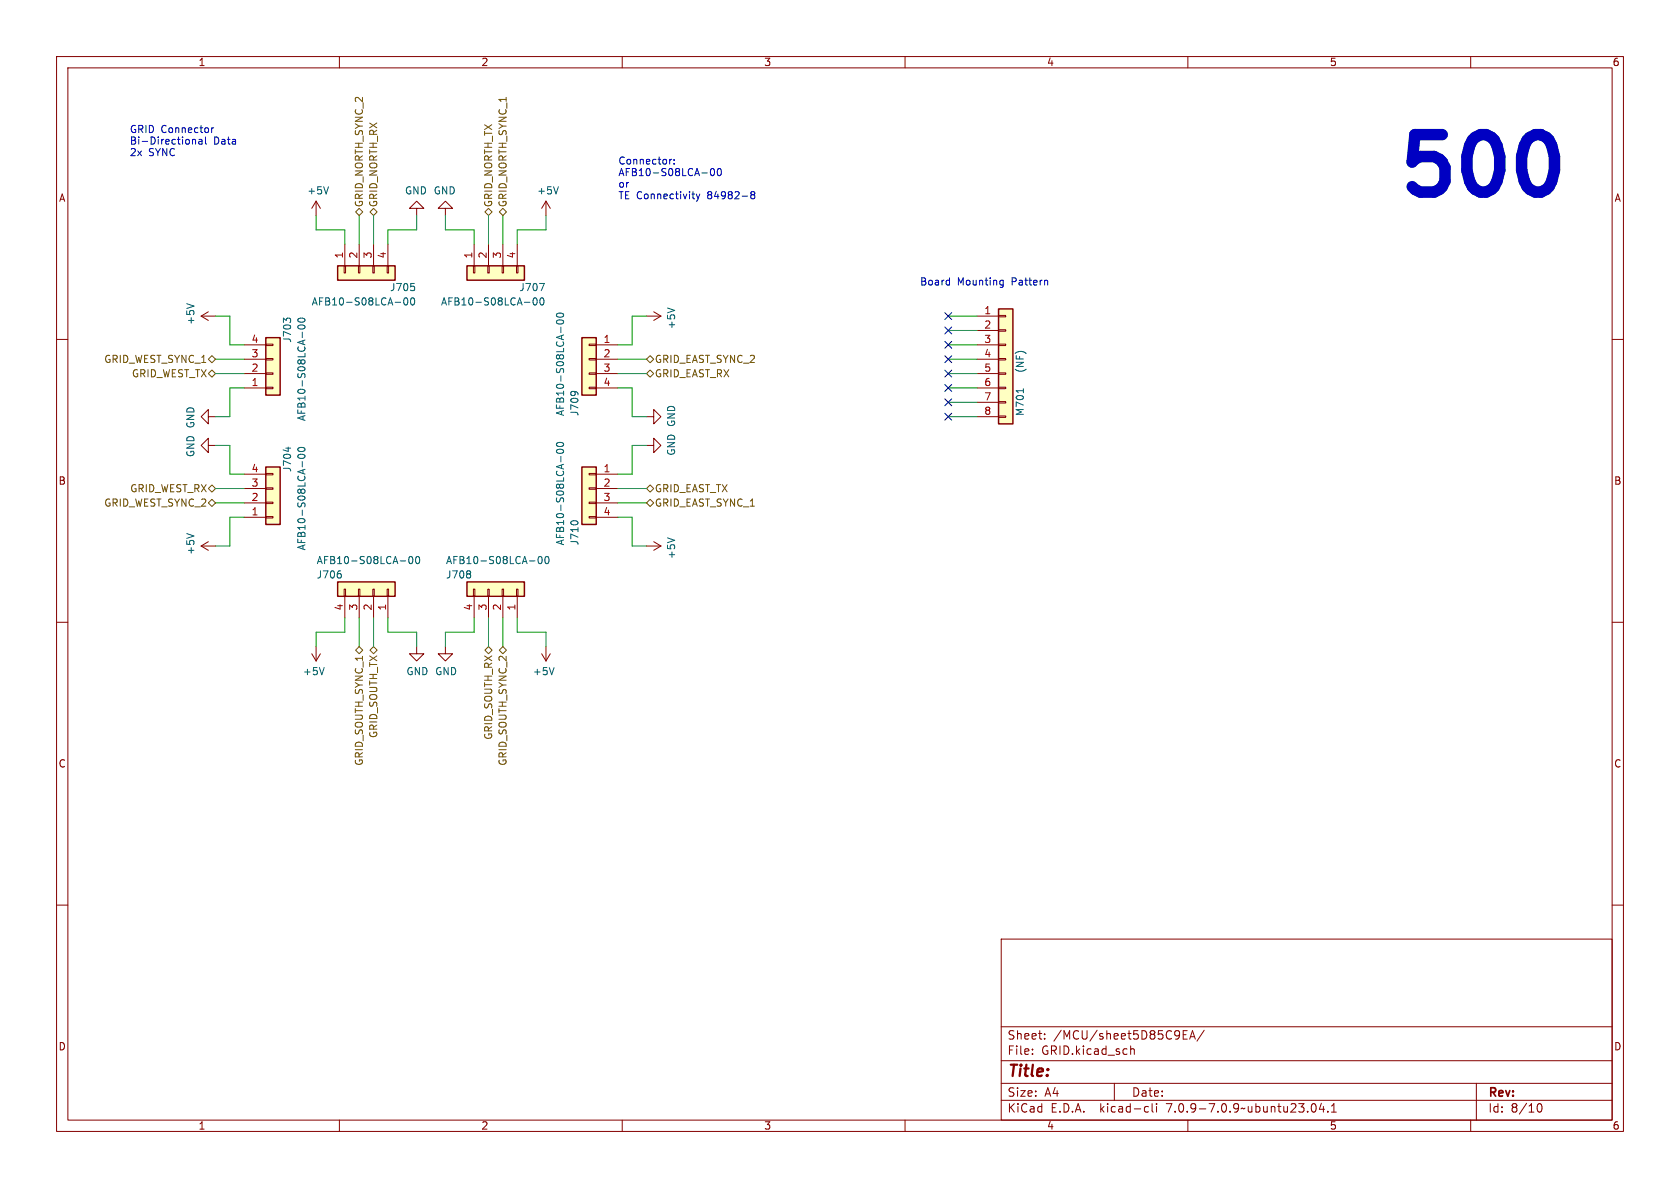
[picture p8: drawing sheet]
<svg xmlns="http://www.w3.org/2000/svg" width="297mm" height="210mm" viewBox="0 0 297 210" stroke-linecap="round" stroke-linejoin="round" font-family="sans-serif">
<g fill="none" stroke="#840000" stroke-width=".18">
<path d="M10 10h277v190h-277zM12 12h273v186h-273zM60 10v2M110 10v2M160 10v2M210 10v2M260 10v2M55.9 35.6l-.8 1.2M55.9 35.6v2.5M55.9 35.6l.7 1.2M73.7 36.8h1.2l-1.2-1.2-1.3 1.2h1.3v1.3M78.7 36.8h1.3l-1.3-1.2-1.2 1.2h1.2v1.3"/>
<path d="M96.5 35.6l-.7 1.2M96.5 35.6v2.5M96.5 35.6l.8 1.2M10 60h2M35.6 55.9h2.5M35.6 55.9l1.2 .7M36.8 55.1l-1.2 .8M60.8 47h.3v1.3h-.3zM61 43.2v3.8M63.4 47h.2v1.3h-.2zM63.5 43.2v3.8M65.9 47h.3v1.3h-.3z"/>
<path d="M66 43.2v3.8M68.5 47h.2v1.3h-.2zM68.6 43.2v3.8M83.7 47h.2v1.3h-.2zM83.8 43.2v3.8M86.2 47h.3v1.3h-.3zM86.4 43.2v3.8M88.8 47h.2v1.3h-.2zM88.9 43.2v3.8M91.3 47h.3v1.3h-.3zM91.4 43.2v3.8M114.3 55.9h2.5"/>
<path d="M115.6 55.1l1.2 .8M116.8 55.9l-1.2 .7M172.7 55.9h3.8M172.7 58.4h3.8M176.5 58.3h1.3v.2h-1.3zM176.5 55.8h1.3v.2h-1.3zM285 60h2M36.8 73.7v-1.3l-1.2 1.3 1.2 1.2v-1.2h1.3M36.8 78.7v-1.2l-1.2 1.2 1.2 1.3v-1.3h1.3M43.2 61h3.8M43.2 63.5h3.8M43.2 66h3.8"/>
<path d="M43.2 68.6h3.8M47 60.8h1.3v.3h-1.3zM47 63.4h1.3v.2h-1.3zM47 65.9h1.3v.3h-1.3zM47 68.5h1.3v.2h-1.3zM104.1 68.5h1.3v.2h-1.3zM104.1 65.9h1.3v.3h-1.3zM104.1 63.4h1.3v.2h-1.3zM104.1 60.8h1.3v.3h-1.3zM105.4 61h3.8M105.4 63.5h3.8M105.4 66h3.8"/>
<path d="M105.4 68.6h3.8M114.3 78.7h1.3v-1.2l1.2 1.2-1.2 1.3v-1.3M114.3 73.7h1.3v-1.3l1.2 1.3-1.2 1.2v-1.2M172.7 61h3.8M172.7 63.5h3.8M172.7 66h3.8M172.7 68.6h3.8M172.7 71.1h3.8M172.7 73.7h3.8M176.5 73.5h1.3v.3h-1.3zM176.5 71h1.3v.2h-1.3zM176.5 68.5h1.3v.2h-1.3z"/>
<path d="M176.5 65.9h1.3v.3h-1.3zM176.5 63.4h1.3v.2h-1.3zM176.5 60.8h1.3v.3h-1.3zM35.6 96.5h2.5M35.6 96.5l1.2 .8M36.8 95.8l-1.2 .7M43.2 91.4h3.8M43.2 88.9h3.8M43.2 86.4h3.8M43.2 83.8h3.8M47 83.7h1.3v.2h-1.3zM47 86.2h1.3v.3h-1.3z"/>
<path d="M47 88.8h1.3v.2h-1.3zM47 91.3h1.3v.3h-1.3zM104.1 91.3h1.3v.3h-1.3zM104.1 88.8h1.3v.2h-1.3zM104.1 86.2h1.3v.3h-1.3zM104.1 83.7h1.3v.2h-1.3zM105.4 91.4h3.8M105.4 88.9h3.8M105.4 86.4h3.8M105.4 83.8h3.8M114.3 96.5h2.5M115.6 95.8l1.2 .7"/>
<path d="M116.8 96.5l-1.2 .8M10 110h2M55.1 115.6l.8 1.2M55.9 114.3v2.5M56.6 115.6l-.7 1.2M60.8 104.1h.3v1.3h-.3zM61 105.4v3.8M63.4 104.1h.2v1.3h-.2zM63.5 105.4v3.8M65.9 104.1h.3v1.3h-.3zM66 105.4v3.8M68.5 104.1h.2v1.3h-.2z"/>
<path d="M68.6 105.4v3.8M73.7 114.3v1.3h1.2l-1.2 1.2-1.3-1.2h1.3M78.7 114.3v1.3h1.3l-1.3 1.2-1.2-1.2h1.2M83.7 104.1h.2v1.3h-.2zM83.8 105.4v3.8M86.2 104.1h.3v1.3h-.3zM86.4 105.4v3.8M88.8 104.1h.2v1.3h-.2zM88.9 105.4v3.8M91.3 104.1h.3v1.3h-.3zM91.4 105.4v3.8M95.8 115.6l.7 1.2"/>
<path d="M96.5 114.3v2.5M97.3 115.6l-.8 1.2M285 110h2M10 160h2M285 160h2M177 166h108v32h-108zM60 198v2M110 198v2M160 198v2M177 194.5h108M177 191.5h108M177 187.5h108"/>
<path d="M177 181.5h108M182.5 186.3v.1M182.5 185.5v.1M184.7 183.6v.1M184.7 182.8v.1M197 191.5v3M199.9 184.9v1.5M199.9 185.5l.2-.1 .4 .1v.9M202.6 195.6l.4 .1M203 196.5l-.4 .1M203.7 195.1v1.3l.2 .2M204.5 195.1v.1"/>
<path d="M204.5 195.6v1M209.2 182.9h.5M209.9 182.2h-.7v1.5h.7M210 198v2M210.3 183.7l.5-1.5 .5 1.5M210.5 183.3h.7M212.9 182.1l-1.3 2M232 195.2l.2-.1a.81 .81 0 0 1 .6 .6 .81 .81 0 0 1-.3 .8l-.2 .1a.81 .81 0 0 1-.6-.6 .81 .81 0 0 1 .3-.8zM233.6 195l-.4 1.1h1M234 195.6v1M234.7 196.5v.1M235.4 196.6h.8"/>
<path d="M235.4 195.5l.4-.4v1.5M260 198v2M261 191.5v6.5M271.7 195.7l.2-.5 .2-.1a.8 .8 0 0 1 .5 .7 .8 .8 0 0 1-.5 .8l-.2-.1-.2-.5"/>
</g>
<g fill="#ffffc2" stroke="#ffffc2" stroke-width=".18">
<path d="M176.5 54.6h2.6v20.3h-2.6z"/>
<path d="M47 59.7h2.5v10.2h-2.5z"/>
<path d="M82.5 102.9h10.2v2.5h-10.2z"/>
<path d="M47 82.6h2.5v10.1h-2.5z"/>
<path d="M102.9 82.6h2.5v10.1h-2.5z"/>
<path d="M102.9 59.7h2.5v10.2h-2.5z"/>
<path d="M59.7 102.9h10.1v2.5h-10.1z"/>
<path d="M82.5 47h10.2v2.5h-10.2z"/>
<path d="M59.7 47h10.1v2.5h-10.1z"/>
</g>
<path d="M47 59.7h2.5v10.2h-2.5zM59.7 47h10.1v2.5h-10.1zM82.5 47h10.2v2.5h-10.2zM102.9 59.7h2.5v10.2h-2.5zM176.5 54.6h2.6v20.3h-2.6zM47 82.6h2.5v10.1h-2.5zM102.9 82.6h2.5v10.1h-2.5zM59.7 102.9h10.1v2.5h-10.1zM82.5 102.9h10.2v2.5h-10.2z" fill="none" stroke="#840000" stroke-width=".25"/>
<g fill="none" stroke="#006464" stroke-width=".18">
<path d="M58.1 33l-.4 1.3M98.7 33l-.4 1.3M33 53.7l1.3 .4M50.6 56.7l-.5-.5v.8M50.7 56.4l.1-.2 .5 .2M52.7 56.4a.75 .75 0 0 1 1.2 .3 .72 .72 0 0 1-1.3-.2zM52.7 57.6a.75 .75 0 0 1 1.2 .3 .72 .72 0 0 1-1.3-.2zM53.4 58.7v1M69.9 53.4h.9M71.5 52.8l.2-.2a.68 .68 0 0 1 .4 .7 .68 .68 0 0 1-.4 .6l-.2-.1-.1-.4zM72.6 50.1h.6M72.8 52.7l.1-.1a.68 .68 0 0 1 .4 .7 .68 .68 0 0 1-.4 .6 .84 .84 0 0 1-.1-1.2z"/>
<path d="M73.2 50.7l.1 .1-.1 .5M92.7 53.4h1M94.4 52.8l.1-.2a.68 .68 0 0 1 .5 .7 .68 .68 0 0 1-.5 .6l-.1-.1-.2-.4zM95.4 50.1h.8l-.5 1.3M95.6 52.8l.1-.2a.68 .68 0 0 1 .5 .7 .68 .68 0 0 1-.5 .6l-.1-.1-.2-.4zM98.4 55.5a.75 .75 0 0 1 1.2 .3 .72 .72 0 0 1-1.2-.2zM98.5 56.7a.68 .68 0 0 1 1.1 .3 .72 .72 0 0 1-1.2-.1zM99.2 57.8v1M118 54.4l1.3 .5M51 79v.8M52.7 79.3a.75 .75 0 0 1 1.2 .2 .72 .72 0 0 1-1.3-.1zM98.4 78.4a.75 .75 0 0 1 1.2 .2 .72 .72 0 0 1-1.2-.1z"/>
<path d="M98.5 79.5a.68 .68 0 0 1 1.1 .3 .72 .72 0 0 1-1.2-.1zM101 69.3a1.07 1.07 0 0 1 1.1 .1M101.5 69.2l.1 .1M180.9 68.7v.7M33 94.3l1.3 .4M52.7 80.5a.75 .75 0 0 1 1.2 .2 .72 .72 0 0 1-1.3-.1zM53.4 81.6v.9M70.7 99.2h1M72.4 98.5l.2-.1a.68 .68 0 0 1 .4 .6 .68 .68 0 0 1-.4 .6l-.2-.1-.1-.3zM73.7 98.4h.1a.68 .68 0 0 1 .4 .6 .68 .68 0 0 1-.4 .6 .84 .84 0 0 1-.1-1.2zM93.6 99.2h1M95.2 98.5l.2-.1a.68 .68 0 0 1 .5 .6 .68 .68 0 0 1-.5 .6l-.2-.1-.1-.3z"/>
<path d="M96.5 98.4h.1a.68 .68 0 0 1 .5 .6 .68 .68 0 0 1-.5 .6 .84 .84 0 0 1-.1-1.2zM99.2 80.7v1M101 92.2l.4-.1 .7 .1M118 95.1l1.3 .4M57.3 118l-.4 1.3M60.2 101.5l.1 .1-.1 .5M83.1 101l.1 .2-.1 .2M83.1 101.5l.1 .2-.1 .4M98 118l-.5 1.3"/>
</g>
<g fill="none" stroke="#725600" stroke-width=".18">
<path d="M63.5 36.8l.6 .7-.6 .6-.6-.6zM66 36.8l.7 .7-.7 .6-.6-.6zM86.4 36.8l.6 .7-.6 .6-.7-.6zM88.9 36.8l.6 .7-.6 .6-.6-.6zM36.8 66l.7-.6 .6 .6-.6 .7zM37.5 62.9l.6 .6-.6 .6-.7-.6zM114.3 66l.6-.6 .7 .6-.7 .7zM114.9 62.9l.7 .6-.7 .6-.6-.6zM36.8 88.9l.7-.6 .6 .6-.6 .6zM36.8 86.4l.7-.7 .6 .7-.6 .6zM114.3 86.4l.6-.7 .7 .7-.7 .6zM114.3 88.9l.6-.6 .7 .6-.7 .6z"/>
<path d="M62.9 114.9l.6-.6 .6 .6-.6 .7zM65.4 114.9l.6-.6 .7 .6-.7 .7zM85.7 114.9l.7-.6 .6 .6-.6 .7zM88.3 114.9l.6-.6 .6 .6-.6 .7z"/>
</g>
<g fill="none" stroke="#0000c2" stroke-width=".18">
<path d="M34 24.6v.9M34 24.8l.2-.2 .3 .1 .1 .8M35.2 24.7h.5v.8M35.7 24.9l-.4 .1-.2 .2 .2 .3 .4-.1M36.3 24.2v1.1l.2 .2M37.4 22.6v.8M37.8 22.6l-.4 .2M118.4 28.2v.8M118.8 28.2l-.4 .2M119.2 28.9v.1M119.2 28.2v.1M122.3 34.3h.5"/>
<path d="M122.7 35.1h.1M123.1 34.3l.3 .8M123.4 35.1l-.3 .5M123.7 34.3l-.3 .8M124.1 30.6h.9M125.7 29.9l.2-.1a.68 .68 0 0 1 .4 .6 .68 .68 0 0 1-.4 .7l-.2-.2-.1-.3zM126.9 29.9l.2-.1a.68 .68 0 0 1 .4 .6 .68 .68 0 0 1-.4 .7l-.2-.2-.1-.3zM133 34.4l-.3 .3 .1 .3 .2 .1h.2l.2-.2v-.2l-.2-.3M133 34.4l-.3-.2 .3-.3h.3l.1 .2-.2 .3M133 34.4h.2M167.7 49.5l.2 .1M167.9 49.1v1.3"/>
<path d="M167.9 50.3l-.2 .1M177 49.5l.4 .1M177.4 49.5v1.1l-.2 .1-.3 .1M177.4 50.3l-.4 .1M185 49.5l.2 .2v.7"/>
</g>
<path d="M274.3 25.7l.5 2v2.4l-.5 1.9" fill="none" stroke="#0000c2" stroke-width="2"/>
<g fill="none" stroke="#009600" stroke-width=".18">
<path d="M55.9 38.1v2.5h5.1v2.6M63.5 38.1v5.1M66 38.1v5.1M73.7 38.1v2.5h-5.1v2.6M78.7 38.1v2.5h5.1v2.6M86.4 38.1v5.1M88.9 38.1v5.1M96.5 38.1v2.5h-5.1v2.6M38.1 55.9h2.5v5.1h2.6M114.3 55.9h-2.5v5.1h-2.6M167.6 55.9h5.1M167.6 58.4h5.1"/>
<path d="M38.1 78.7h2.5v5.1h2.6M38.1 63.5h5.1M38.1 66h5.1M43.2 68.6h-2.6v5.1h-2.5M109.2 68.6h2.6v5.1h2.5M109.2 63.5h5.1M109.2 66h5.1M114.3 78.7h-2.5v5.1h-2.6M167.6 73.7h5.1M167.6 63.5h5.1M167.6 68.6h5.1M167.6 66h5.1"/>
<path d="M167.6 61h5.1M167.6 71.1h5.1M38.1 88.9h5.1M38.1 86.4h5.1M43.2 91.4h-2.6v5.1h-2.5M109.2 88.9h5.1M109.2 91.4h2.6v5.1h2.5M109.2 86.4h5.1M61 109.2v2.6h-5.1v2.5M63.5 109.2v5.1M66 109.2v5.1M68.6 109.2v2.6h5.1v2.5"/>
<path d="M83.8 109.2v2.6h-5.1v2.5M86.4 109.2v5.1M88.9 109.2v5.1M91.4 109.2v2.6h5.1v2.5"/>
</g>
<g fill="none" stroke="#000084" stroke-width=".18">
<path d="M167 57.8l1.2 1.2M167 55.3l1.2 1.2M168.2 57.8l-1.2 1.2M168.2 55.3l-1.2 1.2M167 62.9l1.2 1.2M167 65.4l1.2 1.2M167 60.4l1.2 1.2M167 73.1l1.2 1.2M167 70.5l1.2 1.2M167 68l1.2 1.2M168.2 62.9l-1.2 1.2M168.2 65.4l-1.2 1.2"/>
<path d="M168.2 60.4l-1.2 1.2M168.2 73.1l-1.2 1.2M168.2 70.5l-1.2 1.2M168.2 68l-1.2 1.2"/>
</g>
<text font-size="14.2" fill="#0000c2" x="246.4" y="35.3">500</text>
<text font-size="2.8" fill="#840000" x="178" y="190.9">Title:</text>
<g font-size="2.1" fill="#840000">
<text x="178" y="184">Sheet:</text>
<text x="186.2" y="184">/MCU/sheet5D85C9EA/</text>
<text x="178" y="186.7">File:</text>
<text x="184.1" y="186.7">GRID.kicad_sch</text>
<text x="178" y="196.9">KiCad</text>
<text x="178" y="194.1">Size:</text>
<text x="184.7" y="194.1">A4</text>
<text x="185.7" y="196.9">E.D.A.</text>
<text x="194.6" y="196.9">kicad-cli</text>
<text x="200" y="194.1">Date:</text>
<text x="206.5" y="196.9">7.0.9-7.0.9~ubuntu23.04.1</text>
<text x="263" y="194.3">Rev:</text>
<text x="263" y="196.9">Id:</text>
<text x="267.1" y="196.9">8/10</text>
</g>
<g font-size="1.8" fill="#840000">
<text x="35" y="11.9">1</text>
<text x="85" y="11.9">2</text>
<text x="135" y="11.9">3</text>
<text x="185" y="11.9">4</text>
<text x="235" y="11.9">5</text>
<text x="285" y="11.9">6</text>
<text x="10.3" y="35.9">A</text>
<text x="285.3" y="35.9">A</text>
<text x="10.3" y="85.9">B</text>
<text x="285.3" y="85.9">B</text>
<text x="10.3" y="135.9">C</text>
<text x="285.3" y="135.9">C</text>
<text x="10.3" y="185.9">D</text>
<text x="285.3" y="185.9">D</text>
<text x="35" y="199.9">1</text>
<text x="85" y="199.9">2</text>
<text x="135" y="199.9">3</text>
<text x="185" y="199.9">4</text>
<text x="235" y="199.9">5</text>
<text x="285" y="199.9">6</text>
</g>
<g font-size="1.8" fill="#0000c2">
<text x="22.9" y="23.6">GRID Connector</text>
<text x="22.9" y="25.6">Bi-Directional</text>
<text x="22.9" y="27.7">2x</text>
<text x="26.3" y="27.7">SYNC</text>
<text x="37.8" y="25.6">Data</text>
<text x="109.2" y="29.2">Connector:</text>
<text x="109.2" y="31.2">AFB10-S08LCA-00</text>
<text x="109.2" y="33.3">or</text>
<text x="109.2" y="35.3">TE Connectivity</text>
<text x="125.2" y="35.3">84982-8</text>
<text x="162.6" y="50.6">Board</text>
<text x="169.2" y="50.6">Mounting</text>
<text x="178.9" y="50.6">Pattern</text>
</g>
<g font-size="1.8" fill="#006464">
<text x="54.2" y="34.6">+5V</text>
<text x="71.5" y="34.6">GND GND</text>
<text x="94.9" y="34.6">+5V</text>
<text x="68.9" y="51.7">J705</text>
<text x="91.7" y="51.7">J707</text>
<text x="34.6" y="57.5" transform="rotate(-90 34.6 57.5)">+5V</text>
<text x="55" y="54.2">AFB10-S08LCA-00</text>
<text x="77.9" y="54.2">AFB10-S08LCA-00</text>
<text x="119.6" y="58.3" transform="rotate(-90 119.6 58.3)">+5V</text>
<text x="51.7" y="60.7" transform="rotate(-90 51.7 60.7)">J703</text>
<text x="181.2" y="66" transform="rotate(-90 181.2 66)">(NF)</text>
<text x="54.2" y="74.5" transform="rotate(-90 54.2 74.5)">AFB10-S08LCA-00</text>
<text x="99.9" y="73.7" transform="rotate(-90 99.9 73.7)">AFB10-S08LCA-00</text>
<text x="102.5" y="73.7" transform="rotate(-90 102.5 73.7)">J709</text>
<text x="181.2" y="73.7" transform="rotate(-90 181.2 73.7)">M701</text>
<text x="34.6" y="80.9" transform="rotate(-90 34.6 80.9)">GND GND</text>
<text x="51.7" y="83.5" transform="rotate(-90 51.7 83.5)">J704</text>
<text x="119.6" y="80.6" transform="rotate(-90 119.6 80.6)">GND GND</text>
<text x="34.6" y="98.2" transform="rotate(-90 34.6 98.2)">+5V</text>
<text x="54.2" y="97.4" transform="rotate(-90 54.2 97.4)">AFB10-S08LCA-00</text>
<text x="55.9" y="99.9">AFB10-S08LCA-00</text>
<text x="78.7" y="99.9">AFB10-S08LCA-00</text>
<text x="99.9" y="96.5" transform="rotate(-90 99.9 96.5)">AFB10-S08LCA-00</text>
<text x="102.5" y="96.5" transform="rotate(-90 102.5 96.5)">J710</text>
<text x="119.6" y="98.9" transform="rotate(-90 119.6 98.9)">+5V</text>
<text x="55.9" y="102.5">J706</text>
<text x="78.7" y="102.5">J708</text>
<text x="53.5" y="119.6">+5V</text>
<text x="71.8" y="119.6">GND GND</text>
<text x="94.1" y="119.6">+5V</text>
</g>
<g font-size="1.8" fill="#725600">
<text x="64.4" y="36.7" transform="rotate(-90 64.4 36.7)">GRID_NORTH_SYNC_2</text>
<text x="66.9" y="36.7" transform="rotate(-90 66.9 36.7)">GRID_NORTH_RX</text>
<text x="87.2" y="36.7" transform="rotate(-90 87.2 36.7)">GRID_NORTH_TX</text>
<text x="89.8" y="36.7" transform="rotate(-90 89.8 36.7)">GRID_NORTH_SYNC_1</text>
<text x="18.3" y="64.4">GRID_WEST_SYNC_1</text>
<text x="115.7" y="64.4">GRID_EAST_SYNC_2</text>
<text x="23.2" y="66.9">GRID_WEST_TX</text>
<text x="115.7" y="66.9">GRID_EAST_RX</text>
<text x="18.3" y="89.8">GRID_WEST_SYNC_2</text>
<text x="22.9" y="87.2">GRID_WEST_RX</text>
<text x="115.7" y="87.2">GRID_EAST_TX</text>
<text x="115.7" y="89.8">GRID_EAST_SYNC_1</text>
<text x="66.9" y="130.6" transform="rotate(-90 66.9 130.6)">GRID_SOUTH_TX</text>
<text x="87.2" y="130.9" transform="rotate(-90 87.2 130.9)">GRID_SOUTH_RX</text>
<text x="64.4" y="135.5" transform="rotate(-90 64.4 135.5)">GRID_SOUTH_SYNC_1</text>
<text x="89.8" y="135.5" transform="rotate(-90 89.8 135.5)">GRID_SOUTH_SYNC_2</text>
</g>
<g font-size="1.8" fill="#a90000">
<text x="60.7" y="45.8" transform="rotate(-90 60.7 45.8)">1</text>
<text x="63.2" y="45.8" transform="rotate(-90 63.2 45.8)">2</text>
<text x="65.8" y="45.8" transform="rotate(-90 65.8 45.8)">3</text>
<text x="68.3" y="45.8" transform="rotate(-90 68.3 45.8)">4</text>
<text x="83.6" y="45.8" transform="rotate(-90 83.6 45.8)">1</text>
<text x="86.1" y="45.8" transform="rotate(-90 86.1 45.8)">2</text>
<text x="88.6" y="45.8" transform="rotate(-90 88.6 45.8)">3</text>
<text x="91.2" y="45.8" transform="rotate(-90 91.2 45.8)">4</text>
<text x="173.9" y="55.6">1</text>
<text x="173.9" y="58.2">2</text>
<text x="44.4" y="65.8">2</text>
<text x="44.4" y="63.2">3</text>
<text x="44.4" y="60.7">4</text>
<text x="106.6" y="60.7">1</text>
<text x="106.6" y="63.2">2</text>
<text x="106.6" y="65.8">3</text>
<text x="173.9" y="60.7">3</text>
<text x="173.9" y="63.2">4</text>
<text x="173.9" y="65.8">5</text>
<text x="44.4" y="68.3">1</text>
<text x="106.6" y="68.3">4</text>
<text x="173.9" y="68.3">6</text>
<text x="173.9" y="70.9">7</text>
<text x="173.9" y="73.4">8</text>
<text x="44.4" y="83.6">4</text>
<text x="106.6" y="83.6">1</text>
<text x="44.4" y="88.6">2</text>
<text x="44.4" y="86.1">3</text>
<text x="106.6" y="86.1">2</text>
<text x="106.6" y="88.6">3</text>
<text x="44.4" y="91.2">1</text>
<text x="106.6" y="91.2">4</text>
<text x="60.7" y="108" transform="rotate(-90 60.7 108)">4</text>
<text x="63.2" y="108" transform="rotate(-90 63.2 108)">3</text>
<text x="65.8" y="108" transform="rotate(-90 65.8 108)">2</text>
<text x="68.3" y="108" transform="rotate(-90 68.3 108)">1</text>
<text x="83.6" y="108" transform="rotate(-90 83.6 108)">4</text>
<text x="86.1" y="108" transform="rotate(-90 86.1 108)">3</text>
<text x="88.6" y="108" transform="rotate(-90 88.6 108)">2</text>
<text x="91.2" y="108" transform="rotate(-90 91.2 108)">1</text>
</g>
</svg>
